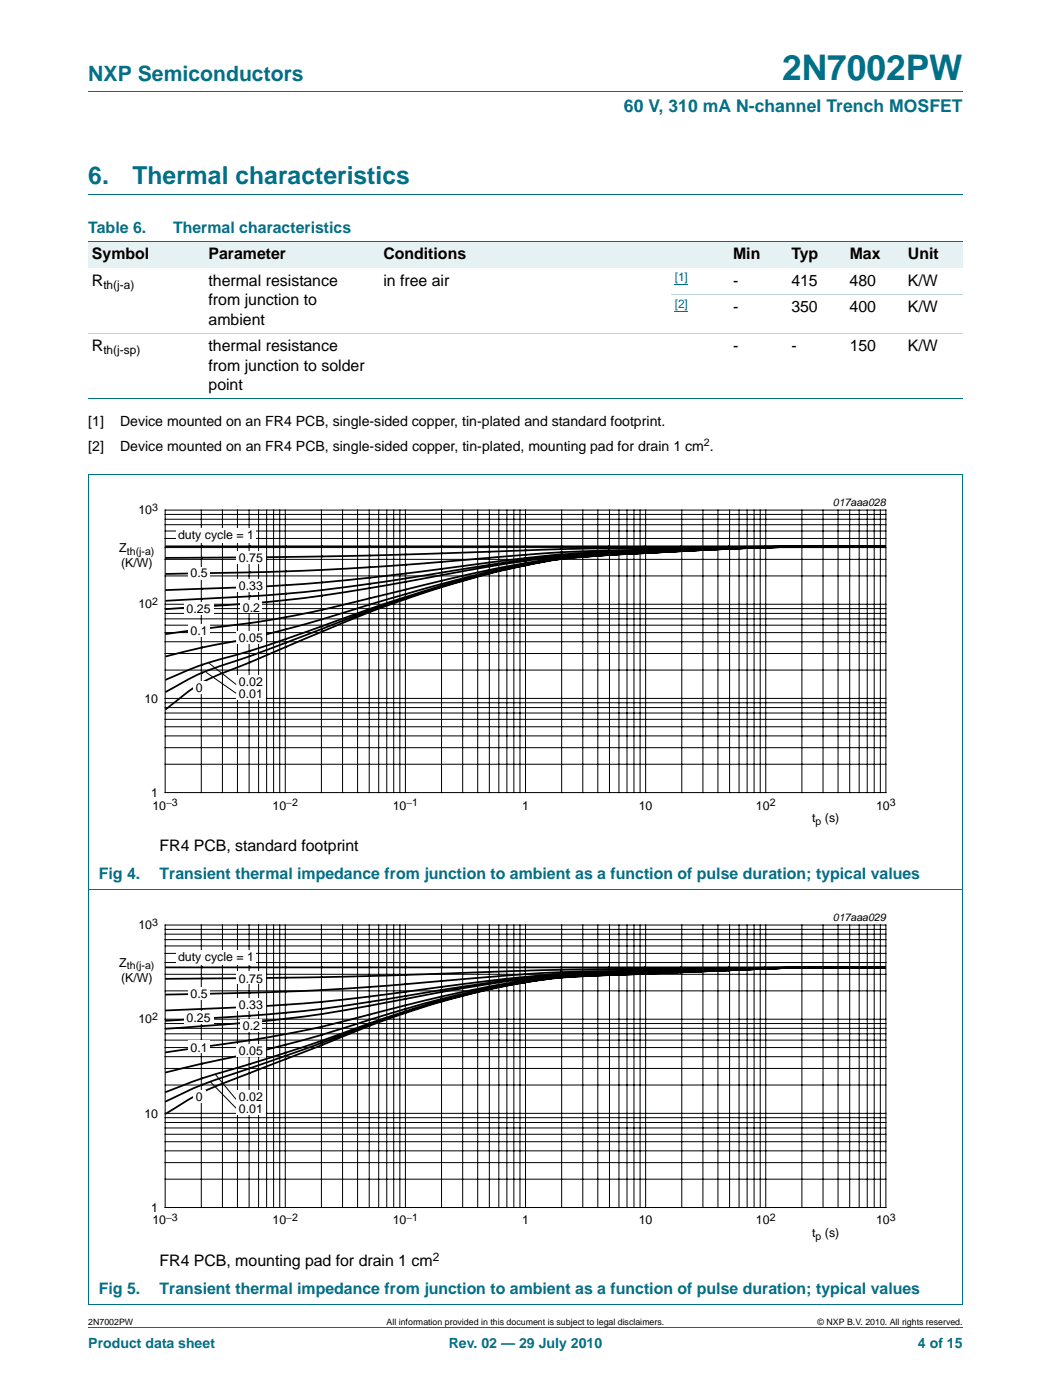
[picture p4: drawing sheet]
<svg xmlns="http://www.w3.org/2000/svg" width="210mm" height="280mm" viewBox="0 0 210 280" stroke-linecap="round" stroke-linejoin="round" font-family="sans-serif">
<path d="M17.6 18.3h174.7M17.6 38.8h174.7M17.6 265.3h174.7" fill="none" stroke="#007088" stroke-width=".2"/>
<g fill="#e6f1f4">
<path d="M17.6 48.3h23.3v5.3h-23.3z"/>
<path d="M40.9 48.3h34.9v5.3h-34.9z"/>
<path d="M75.8 48.3h58.3v5.3h-58.3z"/>
<path d="M134.1 48.3h23.3v5.3h-23.3z"/>
<path d="M157.4 48.3h11.6v5.3h-11.6z"/>
<path d="M169 48.3h11.6v5.3h-11.6z"/>
<path d="M180.6 48.3h11.7v5.3h-11.7z"/>
</g>
<path d="M134.8 56.9h2.6M134.8 62.2h2.6" fill="none" stroke="#00f" stroke-width=".2"/>
<path d="M17.6 48.3h174.7M17.6 79.7h174.7M17.6 94.9h174.7M17.6 94.9v165.8M192.3 94.9v165.8M17.6 177.8h174.7M17.6 260.7h174.7" fill="none" stroke="#007088" stroke-width=".2"/>
<path d="M134.1 58.9h58.2M17.6 66.6h174.7" fill="none" stroke="#b3d4db" stroke-width=".2"/>
<path d="M20.3 99.1h169.3v66.3h-169.3z" fill="none" stroke="#fff" stroke-width=".2"/>
<g fill="none" stroke="#000" stroke-width=".2">
<path d="M33 101.9h143.9v56.5h-143.9zM33 115.1h143.9M33 111.8h143.9M33 109.4h143.9M33 107.6h143.9M33 106.1h143.9M33 104.8h143.9M33 103.8h143.9M33 102.8h143.9M40.2 101.9v56.5M44.4 101.9v56.5M47.4 101.9v56.5"/>
<path d="M49.8 101.9v56.5M51.6 101.9v56.5M53.3 101.9v56.5M54.6 101.9v56.5M55.9 101.9v56.5M57 101.9v56.5M64.2 101.9v56.5M68.4 101.9v56.5M71.4 101.9v56.5M73.7 101.9v56.5M75.6 101.9v56.5M77.2 101.9v56.5"/>
<path d="M78.6 101.9v56.5M79.9 101.9v56.5M81 101.9v56.5M88.2 101.9v56.5M92.4 101.9v56.5M95.4 101.9v56.5M97.7 101.9v56.5M99.6 101.9v56.5M101.2 101.9v56.5M102.6 101.9v56.5M103.8 101.9v56.5M105 101.9v56.5"/>
<path d="M112.2 101.9v56.5M116.4 101.9v56.5M119.4 101.9v56.5M121.7 101.9v56.5M123.6 101.9v56.5M125.2 101.9v56.5M126.6 101.9v56.5M127.8 101.9v56.5M128.9 101.9v56.5M136.2 101.9v56.5M140.4 101.9v56.5M143.4 101.9v56.5"/>
<path d="M145.7 101.9v56.5M147.6 101.9v56.5M149.2 101.9v56.5M150.6 101.9v56.5M151.8 101.9v56.5M152.9 101.9v56.5M160.2 101.9v56.5M164.4 101.9v56.5M167.4 101.9v56.5M169.7 101.9v56.5M171.6 101.9v56.5M173.2 101.9v56.5"/>
<path d="M174.6 101.9v56.5M175.8 101.9v56.5M33 139.6h143.9M33 133.9h143.9M33 130.6h143.9M33 128.2h143.9M33 126.4h143.9M33 124.9h143.9M33 123.7h143.9M33 122.6h143.9M33 121.6h143.9M33 120.7h143.9"/>
<path d="M33 152.7h143.9M33 149.4h143.9M33 147.1h143.9M33 145.2h143.9M33 143.7h143.9M33 142.5h143.9M33 141.4h143.9M33 140.4h143.9"/>
</g>
<g fill="none" stroke="#000" stroke-width=".35">
<path d="M33.2 109.2h126.8M112.2 111.6l-4.8 .8a243.5 243.5 0 0 0-36.4 10.3l-12.3 4.4a196.1 196.1 0 0 1-17.4 5.4l-3.4 1.3-4.7 2M112.2 111.7l-4.9 .8a233 233 0 0 0-41.1 12.4l-18.2 6.9a53.4 53.4 0 0 0-14.8 6.4M121.7 110.9l-9.5 .8M121.7 110.9a125.8 125.8 0 0 0-31.6 5.9l-8.3 2.6a432.8 432.8 0 0 0-29.5 11.9l-5.3 2.2a33.8 33.8 0 0 0-13 7.6l-.8 .6M128.9 110.5l-4.8 .2a145.3 145.3 0 0 0-35.9 6l-28.7 8.4a177.9 177.9 0 0 1-19.1 4.3l-7.2 1.8M128.9 110.5l-6.4 .3-10.3 .8M128.9 110.5l-7.2 .4M136.1 110.1l-7.2 .4M136.1 110.1l-14.4 .8M145.6 109.5l-23.9 .9a225.7 225.7 0 0 0-30.6 3.5l-14.1 2.3-15.1 2-10.4 .9-18.3 1M145.6 109.6l-23.1 .9a199.7 199.7 0 0 0-32.4 4.1l-15.5 2.8-13.5 2.1-11.2 1.1-16.7 1.1"/>
<path d="M145.6 109.6l-22.3 1a162.8 162.8 0 0 0-34.1 5.2l-23 5.6-8.3 1.8a401.6 401.6 0 0 1-22.3 3.2l-2.4 .3M145.6 109.6l-16.7 .9M145.6 109.6l-9.5 .5M152.8 109.3l-32.1 1a309.9 309.9 0 0 0-32.5 3.4l-13.6 1.7-12.7 1.2-11.2 .7-17.5 .6M152.8 109.4l-7.2 .1M152.8 109.4l-7.2 .2M160 109.2h16.7h-16.7M160 109.2l-44 .4-42.2 1.4-40.6 .5M160 109.2l-17.3 .3-28.6 .8-8.3 .5-23.2 1.9-13.5 .9-16.8 .7-19.1 .4M160 109.2l-7.2 .1M160 109.2l-7.2 .2M160 109.2l-14.4 .5"/>
</g>
<g fill="#fff">
<path d="M35.2 105.6h15.9v3h-15.9z"/>
<path d="M47.3 110.1h5.8v2.6h-5.8z"/>
<path d="M37.6 113.3h4.3v2.6h-4.3z"/>
<path d="M47.3 115.8h5.8v2.5h-5.8z"/>
<path d="M36.8 120.2h5.9v2.6h-5.9z"/>
<path d="M48 120h4.4v2.6h-4.4z"/>
<path d="M37.6 124.6h4.3v2.6h-4.3z"/>
<path d="M47.3 126.1h5.8v2.5h-5.8z"/>
<path d="M47.3 134.9h5.8v2.6h-5.8z"/>
<path d="M47.3 137.3h5.8v2.6h-5.8z"/>
<path d="M38.5 136h2.5v2.6h-2.5z"/>
</g>
<g fill="none" stroke="#000" stroke-width=".2">
<path d="M41.2 134.4l6 4.1M41.7 132.5l5.5 4.3M33 184.8h143.9v56.5h-143.9zM33 198h143.9M33 194.7h143.9M33 192.3h143.9M33 190.5h143.9M33 189h143.9M33 187.8h143.9M33 186.7h143.9M33 185.7h143.9M40.2 184.8v56.5"/>
<path d="M44.4 184.8v56.5M47.4 184.8v56.5M49.8 184.8v56.5M51.6 184.8v56.5M53.3 184.8v56.5M54.6 184.8v56.5M55.9 184.8v56.5M57 184.8v56.5M64.2 184.8v56.5M68.4 184.8v56.5M71.4 184.8v56.5M73.7 184.8v56.5"/>
<path d="M75.6 184.8v56.5M77.2 184.8v56.5M78.6 184.8v56.5M79.9 184.8v56.5M81 184.8v56.5M88.2 184.8v56.5M92.4 184.8v56.5M95.4 184.8v56.5M97.7 184.8v56.5M99.6 184.8v56.5M101.2 184.8v56.5M102.6 184.8v56.5"/>
<path d="M103.8 184.8v56.5M105 184.8v56.5M112.2 184.8v56.5M116.4 184.8v56.5M119.4 184.8v56.5M121.7 184.8v56.5M123.6 184.8v56.5M125.2 184.8v56.5M126.6 184.8v56.5M127.8 184.8v56.5M128.9 184.8v56.5M136.2 184.8v56.5"/>
<path d="M140.4 184.8v56.5M143.4 184.8v56.5M145.7 184.8v56.5M147.6 184.8v56.5M149.2 184.8v56.5M150.6 184.8v56.5M151.8 184.8v56.5M152.9 184.8v56.5M160.2 184.8v56.5M164.4 184.8v56.5M167.4 184.8v56.5M169.7 184.8v56.5"/>
<path d="M171.6 184.8v56.5M173.2 184.8v56.5M174.6 184.8v56.5M175.8 184.8v56.5M33 216.8h143.9M33 213.5h143.9M33 211.2h143.9M33 209.3h143.9M33 207.8h143.9M33 206.6h143.9M33 205.5h143.9M33 204.5h143.9"/>
<path d="M33 203.7h143.9M33 235.6h143.9M33 232.3h143.9M33 230h143.9M33 228.1h143.9M33 226.7h143.9M33 225.4h143.9M33 224.3h143.9M33 223.3h143.9M33 222.5h143.9"/>
</g>
<path d="M20.3 182h169.3v66.3h-169.3z" fill="none" stroke="#fff" stroke-width=".2"/>
<g fill="none" stroke="#000" stroke-width=".35">
<path d="M33.1 193.3h126.9M112.1 195.3a169.1 169.1 0 0 0-45 12l-15.7 5.6a116.5 116.5 0 0 0-16.7 6.4l-1.6 .8M112.1 195.3a161.8 161.8 0 0 0-45.9 12.8l-13.2 5.1a173.7 173.7 0 0 0-14.3 5.9l-5.6 3.4M121.6 194.8a134.6 134.6 0 0 0-39 6.8l-8.8 2.9-11.1 4-12.1 3.9a139.5 139.5 0 0 0-17.5 5.8M121.6 194.8l-9.5 .5M128.8 194.6l-7.2 .2M128.8 194.6l-16.7 .7M136 194.3l-14.4 .5M136 194.3l-7.2 .3M145.5 193.9l-23.1 .8a140.7 140.7 0 0 0-36.6 5.5l-25.5 7.7-8.9 2.3-11.1 2.3-7.2 1.8M145.5 193.9l-9.5 .4M152.7 193.5l-32 1a229.4 229.4 0 0 0-36.5 4l-10.4 1.7-11.9 1.7-12.1 1.1-16.7 1"/>
<path d="M152.7 193.5l-31.1 1a199.2 199.2 0 0 0-36.6 4.3l-15 2.9-8.1 1.3-11.3 1.2-17.5 1.4M152.7 193.6l-30.3 1.1a152.2 152.2 0 0 0-35.8 4.8l-14.7 3.7a241.5 241.5 0 0 1-34 6.4l-4.8 .7M152.7 193.6l-7.2 .3M160 193.3l-47.9 .5-45 1.4-34 .4M160 193.3l-48.7 1-10.4 .7-23.9 2-13.5 .9-10.5 .4-19.9 .4M160 193.3l-39.3 1a267.7 267.7 0 0 0-34.9 3.2l-11.2 1.5-11.9 1.4-12.9 .8-16.7 .7M160 193.3l-7.3 .2M169.5 193.3h7.2h-16.7M169.5 193.3h-9.5M169.5 193.3l-16.8 .3"/>
</g>
<path d="M35.2 190h15.9v2.9h-15.9z" fill="#fff"/>
<path d="M42 216.1l5.2 5.4M42.9 214.6l4.3 5.1" fill="none" stroke="#000" stroke-width=".2"/>
<g fill="#fff">
<path d="M47.3 194.1h5.8v2.6h-5.8z"/>
<path d="M37.6 197.3h4.3v2.5h-4.3z"/>
<path d="M47.3 199.4h5.8v2.6h-5.8z"/>
<path d="M36.8 202.1h5.9v2.5h-5.9z"/>
<path d="M48 203.6h4.4v2.6h-4.4z"/>
<path d="M37.6 207.9h4.3v2.6h-4.3z"/>
<path d="M47.3 208.6h5.8v2.6h-5.8z"/>
<path d="M47.3 217.8h5.8v2.6h-5.8z"/>
<path d="M47.3 220.2h5.8v2.6h-5.8z"/>
<path d="M38.5 217.9h2.5v2.6h-2.5z"/>
</g>
<text font-size="7" fill="#007088" x="156.2" y="16">2N7002PW</text>
<g font-size="4.9" fill="#007088">
<text x="17.6" y="36.8">6.</text>
<text x="26.5" y="36.8">Thermal characteristics</text>
</g>
<text font-size="4.2" fill="#007088" x="17.6" y="16.2">NXP Semiconductors</text>
<text font-size="3.5" fill="#007088" x="124.6" y="22.4">60 V, 310 mA N-channel Trench MOSFET</text>
<g font-size="3.2" fill="#007088">
<text x="17.6" y="46.5">Table 6.</text>
<text x="34.6" y="46.5">Thermal characteristics</text>
<text x="19.7" y="175.7">Fig 4.</text>
<text x="31.8" y="175.7">Transient thermal impedance from junction to ambient as a function of pulse duration; typical values</text>
<text x="19.7" y="258.6">Fig 5.</text>
<text x="31.8" y="258.6">Transient thermal impedance from junction to ambient as a function of pulse duration; typical values</text>
</g>
<g font-size="3.2">
<text x="18.4" y="51.8">Symbol</text>
<text x="41.6" y="51.8">Parameter</text>
<text x="76.6" y="51.8">Conditions</text>
<text x="146.4" y="51.8">Min</text>
<text x="158.1" y="51.8">Typ</text>
<text x="169.7" y="51.8">Max</text>
<text x="181.3" y="51.8">Unit</text>
<text x="18.4" y="57.1">R</text>
<text x="41.6" y="57.1">thermal resistance</text>
<text x="76.6" y="57.1">in free air</text>
<text x="146.4" y="57.1">-</text>
<text x="158.1" y="57.1">415</text>
<text x="169.7" y="57.1">480</text>
<text x="181.3" y="57.1">K/W</text>
<text x="41.6" y="61">from junction to</text>
<text x="41.6" y="64.9">ambient</text>
<text x="146.4" y="62.4">-</text>
<text x="158.1" y="62.4">350</text>
<text x="169.7" y="62.4">400</text>
<text x="181.3" y="62.4">K/W</text>
<text x="18.4" y="70.2">R</text>
<text x="41.6" y="70.2">thermal resistance</text>
<text x="146.4" y="70.2">-</text>
<text x="158.1" y="70.2">-</text>
<text x="169.7" y="70.2">150</text>
<text x="181.3" y="70.2">K/W</text>
<text x="41.6" y="74.1">from junction to solder</text>
<text x="41.6" y="77.9">point</text>
<text x="31.9" y="170">FR4 PCB, standard footprint</text>
<text x="31.9" y="252.9">FR4 PCB, mounting pad for drain 1 cm</text>
</g>
<g font-size="2.8">
<text x="17.6" y="85.1">[1]</text>
<text x="24" y="85.1">Device mounted on an FR4 PCB, single-sided copper, tin-plated and standard footprint.</text>
<text x="17.6" y="90.1">[2]</text>
<text x="24" y="90.1">Device mounted on an FR4 PCB, single-sided copper, tin-plated, mounting pad for drain 1 cm .</text>
</g>
<g font-size="2.8" fill="#007088">
<text x="17.6" y="269.3">Product data sheet</text>
<text x="89.6" y="269.3">Rev. 02 — 29 July 2010</text>
<text x="183.3" y="269.3">4 of 15</text>
</g>
<g font-size="2.5">
<text x="27.7" y="102.8">10</text>
<text x="35.6" y="107.8">duty cycle = 1</text>
<text x="23.8" y="110.3">Z</text>
<text x="24.2" y="113.3">(K/W)</text>
<text x="47.7" y="112.4">0.75</text>
<text x="38.1" y="115.4">0.5</text>
<text x="47.7" y="118">0.33</text>
<text x="27.7" y="121.6">10</text>
<text x="37.3" y="122.4">0.25</text>
<text x="48.5" y="122.2">0.2</text>
<text x="38.1" y="126.9">0.1</text>
<text x="47.7" y="128.3">0.05</text>
<text x="47.7" y="137.1">0.02</text>
<text x="28.8" y="140.4">10</text>
<text x="39.1" y="138.2">0</text>
<text x="47.7" y="139.5">0.01</text>
<text x="30.2" y="159.2">1</text>
<text x="30.4" y="161.8">10</text>
<text x="54.4" y="161.8">10</text>
<text x="78.4" y="161.8">10</text>
<text x="104.3" y="161.8">1</text>
<text x="127.6" y="161.8">10</text>
<text x="151" y="161.8">10</text>
<text x="175" y="161.8">10</text>
<text x="162.2" y="164.3">t</text>
<text x="164.8" y="164.3">(s)</text>
<text x="27.7" y="185.7">10</text>
<text x="23.8" y="193.2">Z</text>
<text x="24.2" y="196.2">(K/W)</text>
<text x="35.6" y="192.1">duty cycle = 1</text>
<text x="47.7" y="196.3">0.75</text>
<text x="38.1" y="199.4">0.5</text>
<text x="47.7" y="201.6">0.33</text>
<text x="27.7" y="204.5">10</text>
<text x="37.3" y="204.3">0.25</text>
<text x="48.5" y="205.8">0.2</text>
<text x="38.1" y="210.2">0.1</text>
<text x="47.7" y="210.9">0.05</text>
<text x="39.1" y="220.1">0</text>
<text x="47.7" y="220">0.02</text>
<text x="28.8" y="223.3">10</text>
<text x="47.7" y="222.4">0.01</text>
<text x="30.2" y="242.1">1</text>
<text x="30.4" y="244.7">10</text>
<text x="54.4" y="244.7">10</text>
<text x="78.4" y="244.7">10</text>
<text x="104.3" y="244.7">1</text>
<text x="127.6" y="244.7">10</text>
<text x="151" y="244.7">10</text>
<text x="175" y="244.7">10</text>
<text x="162.2" y="247.2">t</text>
<text x="164.8" y="247.2">(s)</text>
</g>
<g font-size="2.4">
<text x="20.6" y="57.7">th(j-a)</text>
<text x="20.6" y="70.8">th(j-sp)</text>
<text x="86.4" y="252">2</text>
</g>
<g font-size="2.4" fill="#00f">
<text x="134.8" y="56.2">[1]</text>
<text x="134.8" y="61.5">[2]</text>
</g>
<g font-size="2.1">
<text x="140.6" y="89.2">2</text>
<text x="166.3" y="101.1">017aaa028</text>
<text x="30.4" y="102">3</text>
<text x="25.3" y="110.8">th(j-a)</text>
<text x="30.4" y="120.9">2</text>
<text x="33.2" y="161">−3</text>
<text x="57.2" y="161">−2</text>
<text x="81.2" y="161">−1</text>
<text x="153.7" y="161">2</text>
<text x="177.7" y="161">3</text>
<text x="162.9" y="164.8">p</text>
<text x="30.4" y="184.9">3</text>
<text x="166.3" y="184">017aaa029</text>
<text x="25.3" y="193.7">th(j-a)</text>
<text x="30.4" y="203.8">2</text>
<text x="33.2" y="243.9">−3</text>
<text x="57.2" y="243.9">−2</text>
<text x="81.2" y="243.9">−1</text>
<text x="153.7" y="243.9">2</text>
<text x="177.7" y="243.9">3</text>
<text x="162.9" y="247.7">p</text>
</g>
<g font-size="1.8">
<text x="17.6" y="264.7">2N7002PW</text>
<text x="77.2" y="264.7">All information provided in this document is subject to legal disclaimers.</text>
<text x="163.3" y="264.7">© NXP B.V. 2010. All rights reserved.</text>
</g>
</svg>
